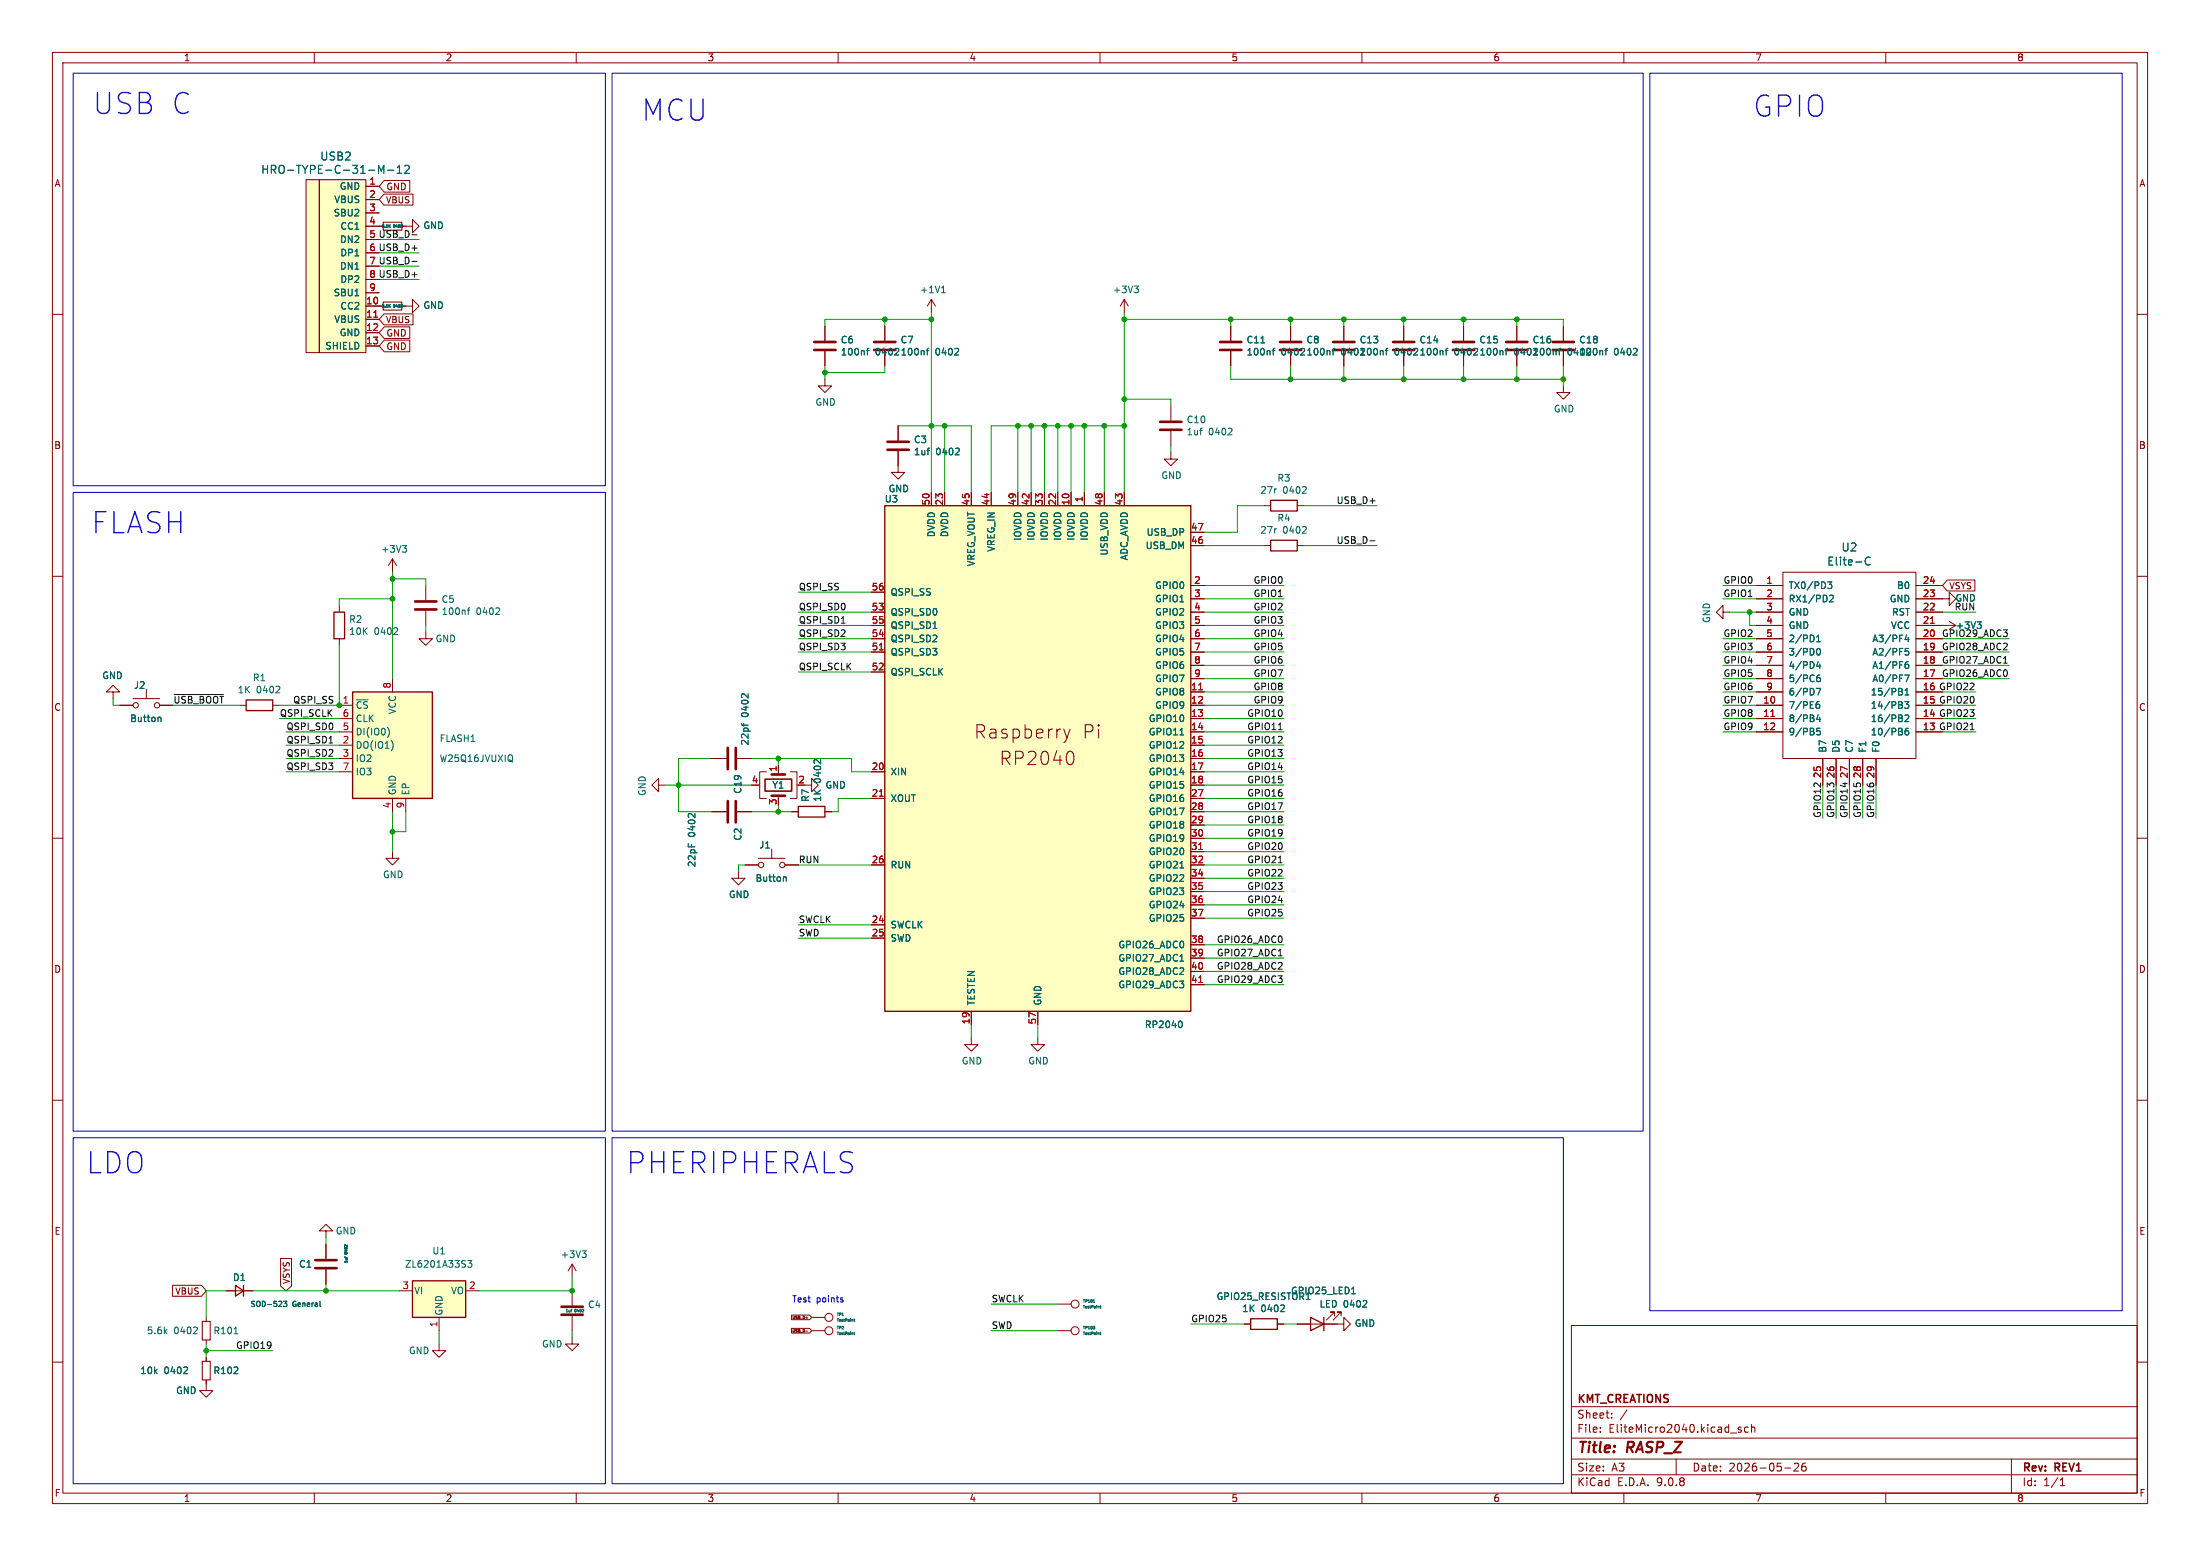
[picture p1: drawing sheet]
<svg xmlns="http://www.w3.org/2000/svg" width="420mm" height="297mm" viewBox="0 0 420 297" stroke-linecap="round" stroke-linejoin="round" font-family="sans-serif">
<g fill="none" stroke="#840000" stroke-width=".19">
<path d="M10 10h400v277h-400zM12 12h396v273h-396zM60 10v2M110 10v2M160 10v2M210 10v2M260 10v2M310 10v2M360 10v2M10 60h2M289.6 62.2v2.8M289.6 67.1v2.8"/>
<path d="M298.4 73.7v1.2h1.3l-1.3 1.3-1.2-1.3h1.2M298.4 62.2v2.8M298.4 67.1v2.8M408 60h2M10 110h2M408 110h2M10 160h2M408 160h2M10 210h2M408 210h2M62.2 234.9h1.3l-1.3-1.2-1.2 1.2h1.2v1.3M39.4 259.1v.7"/>
<path d="M109.2 246.4v2.8M109.2 251.2v2.8M300 253h108v32h-108zM10 260h2M39.4 263.4v.8M300 278.5h108M300 274.5h108M300 268.5h108M305.5 273.2v.2M305.5 272.5v.1M307.7 270.5v.2M307.7 269.8v.1"/>
<path d="M310.6 269.1l-1.3 1.9M320 278.5v3M330.4 273.5h1.1M332.4 272.5l-.4-.1-.2 .2 .1 .2 .5 .2v.3h-.6M333.7 272.5l-.4-.1-.3 .3 .2 .6h.5M334.4 272.5l.2-.1 .3 .1 .1 .9M334.4 271.9v1.5M342.5 279.4l.6-.1 .2 .1 .1 .3-1 1.1h1M344.7 279.3a.59 .59 0 0 0-.8 .6v.6l.2 .2 .4 .1 .2-.2 .1-.5-.1-.2h-.5l-.3 .2M384 278.5v6.5M408 260h2M60 285v2"/>
<path d="M110 285v2M160 285v2M210 285v2M260 285v2M300 281.5h108M310 285v2M340.7 280.2h1.2M360 285v2M393.3 283.6h.9M393.3 282.5l.4-.4v1.5"/>
</g>
<path d="M287.5 65.3h4.1M287.5 66.8h4.1M296.4 65.3h4.1M296.4 66.8h4.1M107.2 249.4h4.1M107.2 251h4.1" fill="none" stroke="#840000" stroke-width=".51"/>
<path d="M297.5 66.9h.5M298 66.5l-.3 .2v1.1M306.4 66.9h.5M306.9 66.5l-.3 .2v1.1M311.8 67.8h.7M312.5 66.6v.4M109 250.1h.2M109.2 249.9l-.1 .1M110.3 249.9l-.1 .3M35 262.2h.8M35.7 261.1v.4" fill="none" stroke="#006464" stroke-width=".19"/>
<path d="M38.6 259.8h1.5v3.6h-1.5z" fill="none" stroke="#840000" stroke-width=".2"/>
<path d="M78.7 244.5h10.2v7h-10.2z" fill="#ffffc2"/>
<path d="M242.6 95.5h5v2h-5zM242.6 103.1h5v2.1h-5zM45 245.4l1.5 1-1.5 1zM46.5 245.4v2M78.7 244.5h10.2v7h-10.2z" fill="none" stroke="#840000" stroke-width=".25"/>
<g fill="none" stroke="#840000" stroke-width=".19">
<path d="M256.5 62.2v2.8M256.5 67.1v2.8M241.3 96.5h1.3M247.6 96.5h1.3M241.3 104.1h1.3M247.6 104.1h1.3M328.9 116.8v-1.2l-1.2 1.2 1.2 1.3v-1.3h1.3M335.3 111.8h5.1M335.3 114.3h5.1M335.3 116.8h5.1M335.3 119.4h5.1M340.4 109.2h25.4v35.6h-25.4z"/>
<path d="M365.8 114.3h6.3v-1.3l1.3 1.3-1.3 1.3v-1.3M365.8 111.8h5M365.8 116.8h5M365.8 119.4h7.6M372.1 118.6l1.3 .8M373.4 119.4l-1.3 .7M335.3 121.9h5.1M335.3 124.5h5.1M335.3 127h5.1M335.3 129.5h5.1M335.3 132.1h5.1M335.3 134.6h5.1"/>
<path d="M335.3 137.2h5.1M335.3 139.7h5.1M365.8 121.9h5M365.8 124.5h5M365.8 127h5M365.8 129.5h5M365.8 132.1h5M365.8 134.6h5M365.8 137.2h5M365.8 139.7h5M348 144.8v5.1M350.5 144.8v5.1"/>
<path d="M353.1 144.8v5.1M355.6 144.8v5.1M358.1 144.8v5.1M62.2 237.5v2.8M43.2 246.4h5.1M62.2 242.3v2.8M76.2 246.4h2.5M83.8 256.5v1.3h1.3l-1.3 1.3-1.3-1.3h1.3M83.8 251.5v2.5M88.9 246.4h2.5M109.2 255.3v1.2h1.3l-1.3 1.3-1.3-1.3h1.3M109.2 241.3l-.7 1.3"/>
<path d="M109.2 241.3l.8 1.3M109.2 241.3v2.5M39.4 264.2v1.2h1.2l-1.2 1.3-1.3-1.3h1.3"/>
</g>
<g fill="none" stroke="#006464" stroke-width=".19">
<path d="M264.5 66.9h.5M265 66.5l-.3 .2v1.1M269.9 67.8h.7M243.6 93.3h.1M248.6 94.2h.8M249.3 93v.4M243.6 100.9h.1M248.6 101.8h.8M249.3 100.6v.4M348.9 111.1h.8l-.4 .5 .3 .1 .1 .4-.2 .2h-.4M349.3 113.7l.5-.1 .2 .4-.8 .9h.8M357 106.5a.61 .61 0 0 0-.7 0 .61 .61 0 0 0-.2 .7 .57 .57 0 0 0 .3 .6 .57 .57 0 0 0 .6-.1"/>
<path d="M377.4 118.7h.8l-.4 .5M378 119.2l.2 .2v.4M346.7 134.5l.5-.1 .2 .3-.1 .4-.4 .1-.2-.1M346.7 131.4h.9l-.6 1.3M346.8 122.5h.7M346.8 121.6l.4-.4v1.3M346.8 124.3l.3-.5a.68 .68 0 0 1 .4 .6 .68 .68 0 0 1-.4 .6l-.3-.4M346.8 129.6l.2-.3h.3l.2 .3v.3l-.2 .2h-.4l-.1-.2M347.1 126.2l-.3 1h.8M347.1 136.4l-.3 .9h.8M347.3 133.9l-.4 .1-.2 .2M347.4 126.7v.9"/>
<path d="M347.4 136.9v.8M347.4 128.8l-.4 .1-.2 .5M347.5 139h-.6l-.1 .6 .2-.1 .4 .1 .1 .1v.5l-.2 .1-.5-.1M363.1 132.1l.1 .1-.1 .4M363.1 131.5v.4M363.6 128.8h.9l-.6 1.3M363.6 133.9h.8l-.4 .5 .3 .1v.6l-.1 .1-.6-.1M363.7 136.6l.5-.1 .2 .3-.8 .9h.8M363.7 132.7h.7M363.7 131.8l.3-.4v1.3M363.7 123.8h.6M363.7 124.3h.5l.2 .2-.1 .5h-.6"/>
<path d="M363.7 126.9l.5-.1 .2 .2-.1 .5-.4 .1-.2-.1M364 121.2l-.3 .9h.8M364.3 139l-.4 .1a.86 .86 0 0 0 0 1.2l.4-.1 .1-.5-.2-.2-.4 .1-.1 .1M364.3 121.7v.8M364.3 126.3l-.4 .1-.2 .2M65.7 238.8l.4 .1M65.8 239.9v.1M65.9 239.9v.2M111.1 238.8h.8l-.4 .4M111.7 239.2l.2 .3v.3l-.2 .2M54.1 248.4h.7l-.4 .4 .3 .1v.4h-.6M61.1 249.3l.1 .1"/>
<path d="M89.3 240.6h.8l-.4 .5 .3 .1v.6l-.2 .1-.5-.1"/>
</g>
<path d="M254.5 65.3h4.1M254.5 66.8h4.1M60.2 242.1h4.1M60.2 240.5h4.1" fill="none" stroke="#840000" stroke-width=".51"/>
<path d="M368.5 119h.8M338.1 136.7h.7" fill="none" stroke="#a90000" stroke-width=".19"/>
<path d="M168.9 96.5h58.4v96.5h-58.4z" fill="#ffffc2"/>
<path d="M168.9 96.5h58.4v96.5h-58.4zM47 133.6h5.1v2h-5.1z" fill="none" stroke="#840000" stroke-width=".25"/>
<g fill="none" stroke="#840000" stroke-width=".19">
<path d="M177.8 94v2.5M180.3 94v2.5M185.4 94v2.5M189.2 94v2.5M194.3 94v2.5M196.8 94v2.5M199.4 94v2.5M201.9 94v2.5M204.5 94v2.5M207 94v2.5M210.8 94v2.5M214.6 94v2.5"/>
<path d="M166.4 113h2.5M166.4 116.8h2.5M166.4 119.4h2.5M227.3 116.8h2.6M227.3 119.4h2.6M227.3 101.6h2.6M227.3 104.1h2.6M227.3 111.8h2.6M227.3 114.3h2.6M22.9 134.6h2.5M25.4 133.4h5.1M27.9 131.6v1.8"/>
<path d="M30.5 134.6h2.5M45.7 134.6h1.3M52.1 134.6h1.2M81.3 120.7v1.2h1.2l-1.2 1.3-1.3-1.3h1.3M166.4 121.9h2.5M166.4 124.5h2.5M166.4 128.3h2.5M203.1 139.2l.6 1.7M204.3 139.2l-.6 1.7M227.3 121.9h2.6M227.3 124.5h2.6M227.3 127h2.6"/>
<path d="M227.3 129.5h2.6M227.3 132.1h2.6M227.3 134.6h2.6M227.3 137.2h2.6M227.3 139.7h2.6M125.7 149.9v-1.3l-1.2 1.3 1.2 1.2v-1.2h1.3M135.9 144.8h2.8M140.7 144.8h2.8M166.4 147.3h2.5M166.4 152.4h2.5M203.7 140.9l-.3 .6M204.7 143.5a1.9 1.9 0 0 1 0 2.3"/>
<path d="M227.3 147.3h2.6M227.3 152.4h2.6M227.3 142.2h2.6M227.3 144.8h2.6M227.3 149.9h2.6M227.3 154.9h2.6M227.3 157.5h2.6M74.9 162.6v1.2h1.3l-1.3 1.3-1.2-1.3h1.2M166.4 165.1h2.5M166.4 176.5h2.5M166.4 179.1h2.5M227.3 165.1h2.6"/>
<path d="M227.3 160h2.6M227.3 162.6h2.6M227.3 167.6h2.6M227.3 170.2h2.6M227.3 172.7h2.6M227.3 175.3h2.6M185.4 193v2.6M198.1 193v2.6M227.3 180.3h2.6M227.3 182.9h2.6M227.3 185.4h2.6M227.3 188h2.6"/>
<circle cx="25.9" cy="134.6" r=".51"/>
<circle cx="30" cy="134.6" r=".51"/>
</g>
<path d="M178.1 120h.8M30.4 136.9l.3 .2v.6M52.6 132.3h.8M53.4 131.1v.4M141.5 138.1l.1 .3M141.7 132.5h.4M142 138.1v.5M142.8 132.4v.8M225.2 140.3h.8M225.2 165.7h.8M225.2 183.5h.8M225.4 194.9a.79 .79 0 0 1 0 1.3" fill="none" stroke="#006464" stroke-width=".19"/>
<path d="M167.9 124h.7M228.8 131.7h.8M167.9 152h.7M228.8 162.1h.8M228.8 187.5h.8" fill="none" stroke="#a90000" stroke-width=".19"/>
<path d="M138.9 142.7v4.1M140.5 142.7v4.1" fill="none" stroke="#840000" stroke-width=".51"/>
<path d="M67.3 132.1h15.2v20.3h-15.2z" fill="#ffffc2"/>
<path d="M67.3 132.1h15.2v20.3h-15.2zM152.4 153.9h5.1v2.1h-5.1z" fill="none" stroke="#840000" stroke-width=".25"/>
<g fill="none" stroke="#840000" stroke-width=".19">
<path d="M279.4 62.2v2.8M279.4 67.1v2.8M74.9 106.7v2.5M74.9 106.7l-.7 1.3M74.9 106.7l.8 1.3M81.3 111.8v2.8M81.3 116.6v2.8M21.6 132.1h1.3l-1.3-1.3-1.3 1.3h1.3v1.3M64.8 134.6h2.5M64.8 137.2h2.5M64.8 139.7h2.5M74.9 129.5v2.6"/>
<path d="M64.8 142.2h2.5M64.8 144.8h2.5M64.8 147.3h2.5M74.9 152.4v2.5M77.5 152.4v2.5M135.9 154.9h2.8M140.7 154.9h2.8M144.8 149.9h.2M146.3 147.3h-1.3v5.1h1.3M148.6 146.1v1.2M148.6 151.9v.5M150.9 147.3h1.2v5.1h-1.2"/>
<path d="M151.1 154.9h1.3M153.7 149.9h1.2v-1.3l1.3 1.3-1.3 1.2v-1.2M157.5 154.9h1.2M141 166.4v1.2h1.2l-1.2 1.3-1.3-1.3h1.3M142.2 165.1h2.6M144.8 163.8h5.1M147.3 162.1v1.7M149.9 165.1h2.5"/>
<circle cx="145.3" cy="165.1" r=".51"/>
<circle cx="149.4" cy="165.1" r=".51"/>
</g>
<g fill="none" stroke="#006464" stroke-width=".19">
<path d="M287.3 66.9h.5M287.8 66.5l-.3 .2v1.1M76.8 104.1h.8l-.4 .5M77.4 104.6l.2 .3v.3l-.2 .2M89.2 116.4h.5M89.7 116l-.3 .2v1.1M94.6 117.3h.8M95.3 116.1v.5M74 138.9a1.49 1.49 0 0 1 0 1.8M75 141.9v.9M97.7 144.1a.9 .9 0 0 1 0 1.2l.2 .2M131.5 155.4h.4"/>
<path d="M132.7 155.3v.8M155.5 145.1h.4M156.7 145v.8M149.7 167.4l.4 .2v.6"/>
</g>
<path d="M277.4 65.3h4M277.4 66.8h4M79.2 114.8h4.1M79.2 116.3h4.1M138.9 152.9v4.1M140.5 152.9v4.1M147.3 147.8h2.6M147.3 151.9h2.6" fill="none" stroke="#840000" stroke-width=".51"/>
<path d="M146 148.7h5.1v2.3h-5.1z" fill="none" stroke="#840000" stroke-width=".3"/>
<g fill="#ffffc2">
<path d="M58.4 34.3h2.6v33h-2.6z"/>
<path d="M61 34.3h8.8v33h-8.8z"/>
</g>
<g fill="none" stroke="#840000" stroke-width=".19">
<path d="M58.4 34.3h2.6v33h-2.6zM61 34.3h8.8v33h-8.8zM69.8 35.6h2.6M69.8 38.1h2.6M73.3 37.1h5.5v2h-5.5l-.9-1zM73.3 34.4h4.9v2.3h-4.9l-.9-1.1zM69.8 40.6h2.6M69.8 43.2h3.4M69.8 45.7h2.6M69.8 48.3h2.6M69.8 50.8h2.6M69.8 53.3h2.6"/>
<path d="M69.8 55.9h2.6M69.8 58.4h3.4M73.3 59.9h5.5v2.1h-5.5l-.9-1zM76.7 43.2h2v-1.3l1.3 1.3-1.3 1.3v-1.3M76.7 58.4h2v-1.2l1.3 1.2-1.3 1.3v-1.3M177.8 57.2l-.8 1.2M177.8 57.2l.8 1.2M177.8 57.2v2.5M214.6 57.2l-.7 1.2M214.6 57.2l.8 1.2M214.6 57.2v2.5M69.8 61h2.6"/>
<path d="M69.8 63.5h2.6M69.8 66h2.6M73.3 62.4h4.9v2.2h-4.9l-.9-1.1zM73.3 64.9h4.9v2.3h-4.9l-.9-1.2zM157.5 72.4v1.3h1.2l-1.2 1.2-1.3-1.2h1.3M157.5 62.2v2.8M157.5 67.1v2.8M168.9 62.2v2.8M168.9 67.1v2.8M223.5 77.5v2.8M234.9 62.2v2.8M234.9 67.1v2.8"/>
<path d="M246.4 62.2v2.8M246.4 67.1v2.8M256.5 62.2v2.8M256.5 67.1v2.8M268 62.2v2.8M268 67.1v2.8M279.4 62.2v2.8M279.4 67.1v2.8M289.6 62.2v2.8M289.6 67.1v2.8M298.4 62.2v2.8M298.4 67.1v2.8"/>
<path d="M171.4 86.1v4.1h1.3l-1.3 1.2-1.2-1.2h1.2M171.4 81.3v2.8M177.8 94v2.5M180.3 94v2.5M185.4 94v2.5M189.2 94v2.5M194.3 94v2.5M196.8 94v2.5M199.4 94v2.5M201.9 94v2.5M204.5 94v2.5M207 94v2.5"/>
<path d="M210.8 94v2.5M214.6 94v2.5M223.5 86.4v1.2h1.3l-1.3 1.3-1.3-1.3h1.3M223.5 82.3v2.8M64.8 115.6v1.2M166.4 116.8h2.5M166.4 119.4h2.5M166.4 113h2.5M227.3 111.8h2.6M227.3 114.3h2.6M227.3 116.8h2.6M227.3 119.4h2.6"/>
<path d="M227.3 101.6h2.6M227.3 104.1h2.6M335.3 111.8h5.1M335.3 114.3h5.1M335.3 116.8h5.1M335.3 119.4h5.1M365.8 111.8h5M365.8 114.3h5M365.8 116.8h5M365.8 119.4h5M371.7 110.7h5.3v2.1h-5.3l-.9-1zM22.9 134.6h2.5"/>
<path d="M30.5 134.6h2.5M64.8 121.9v1.3M166.4 121.9h2.5M166.4 124.5h2.5M166.4 128.3h2.5M227.3 121.9h2.6M227.3 124.5h2.6M227.3 127h2.6M227.3 129.5h2.6M227.3 132.1h2.6M227.3 134.6h2.6M227.3 137.2h2.6"/>
<path d="M227.3 139.7h2.6M335.3 121.9h5.1M335.3 124.5h5.1M335.3 127h5.1M335.3 129.5h5.1M335.3 132.1h5.1M335.3 134.6h5.1M335.3 137.2h5.1M335.3 139.7h5.1M365.8 121.9h5M365.8 124.5h5M365.8 127h5"/>
<path d="M365.8 129.5h5M365.8 132.1h5M365.8 134.6h5M365.8 137.2h5M365.8 139.7h5M135.9 154.9h2.8M135.9 144.8h2.8M140.7 154.9h2.8M140.7 144.8h2.8M148.6 146.1v1.2M151.1 154.9h1.3M157.5 154.9h1.2"/>
<path d="M166.4 147.3h2.5M166.4 152.4h2.5M227.3 154.9h2.6M227.3 147.3h2.6M227.3 152.4h2.6M227.3 142.2h2.6M227.3 144.8h2.6M227.3 149.9h2.6M227.3 157.5h2.6M348 144.8v5.1M350.5 144.8v5.1M353.1 144.8v5.1"/>
<path d="M355.6 144.8v5.1M358.1 144.8v5.1M142.2 165.1h2.6M149.9 165.1h2.5M166.4 165.1h2.5M166.4 176.5h2.5M166.4 179.1h2.5M227.3 165.1h2.6M227.3 160h2.6M227.3 162.6h2.6M227.3 167.6h2.6M227.3 170.2h2.6"/>
<path d="M227.3 172.7h2.6M227.3 175.3h2.6M185.4 198.1v1.3h1.3l-1.3 1.3-1.3-1.3h1.3M185.4 193v2.6M198.1 198.1v1.3h1.3l-1.3 1.3-1.3-1.3h1.3M198.1 193v2.6M227.3 180.3h2.6M227.3 182.9h2.6M227.3 185.4h2.6M227.3 188h2.6M62.2 237.5v2.8M32.9 245.3h5.6l.9 1.1-.9 1h-5.6z"/>
<path d="M39.4 251.5v.7M39.4 255.8v.7M39.4 259.1v.7M43.2 246.4h1.8M46.5 246.4h1.8M53.6 240.2h2.1v5.3l-1.1 .9-1-.9zM62.2 242.3v2.8M151.1 253.6h3.5l.3 .4-.3 .4h-3.5zM151.1 251h3.5l.3 .5-.3 .4h-3.5zM153.8 254.1h.4M153.8 251.5h.4M154.9 254h2.6"/>
<path d="M154.9 251.5h2.6M201.9 254h2.6M201.9 248.9h2.6M237.5 252.7h1.3M243.8 252.7h1.3M247.6 252.7h8.9v-1.2l1.3 1.2-1.3 1.3v-1.3M254.8 251.2v-.8h-.8h.8l-1.6 1.6M256 251.2v-.8h-.7h.7l-1.5 1.6M39.4 263.4v.8"/>
<circle cx="158.2" cy="254" r=".76"/>
<circle cx="158.2" cy="251.5" r=".76"/>
<circle cx="205.2" cy="254" r=".76"/>
<circle cx="205.2" cy="248.9" r=".76"/>
</g>
<path d="M71.4 60.5h.7M368.5 119h.8M167.9 124h.7M228.8 131.7h.8M338.1 136.7h.7M167.9 152h.7M228.8 162.1h.8M228.8 187.5h.8" fill="none" stroke="#a90000" stroke-width=".19"/>
<g fill="none" stroke="#006464" stroke-width=".19">
<path d="M72.3 33.1v-1.5l.5 1 .5-1v1.5M74 32.5h1.2M75.8 33.1h.9M75.8 32l.5-.4v1.5M77.3 31.7l.6-.1 .2 .1v.3l-.9 1.1h.9M74.3 58.4l.2 .2M74.3 43.1l.2 .3M74.5 58.1l-.3 .3M74.5 42.9l-.3 .3M75.7 58.1l-.1 .4M75.7 42.9l-.1 .3M179.8 55.9h.7"/>
<path d="M179.9 54.9l.2-.3v1.3M216.5 54.6h.8l-.4 .5M217.1 55.1l.2 .2v.3l-.2 .3M165.4 66.9h.5M165.9 66.5l-.3 .2v1.1M170.8 67.8h.8M176.8 66.9h.5M177.3 66.5l-.3 .2v1.1M182.2 67.8h.8M182.9 66.6v.4M240.7 65.5h.7M242.9 66.9h.5"/>
<path d="M243.4 66.5l-.3 .2v1.1M248.3 67.8h.7M254.3 66.9h.5M254.8 66.5l-.3 .2v1.1M264.5 66.9h.5M265 66.5l-.3 .2v1.1M269.9 67.8h.7M275.9 66.9h.5M276.4 66.5l-.3 .2v1.1M281.3 67.8h.8M287.3 66.9h.5M287.8 66.5l-.3 .2v1.1"/>
<path d="M297.5 66.9h.5M298 66.5l-.3 .2v1.1M306.4 66.9h.5M306.9 66.5l-.3 .2v1.1M311.8 67.8h.7M312.5 66.6v.4M177 86h.4M177.3 85.5h.1M182.3 86.8h.8M183.1 85.7v.4M229 82.2h.5M229.4 81.7h.1"/>
<path d="M234.4 83h.8M235.1 81.9v.4M75.9 120v.4M178.1 120h.8M348.9 111.1h.8l-.4 .5 .3 .1 .1 .4-.2 .2h-.4M349.3 113.7l.5-.1 .2 .4-.8 .9h.8M357 106.5a.61 .61 0 0 0-.7 0 .61 .61 0 0 0-.2 .7 .57 .57 0 0 0 .3 .6 .57 .57 0 0 0 .6-.1M377.4 118.7h.8l-.4 .5M378 119.2l.2 .2v.4M30.4 136.9l.3 .2v.6M75.1 121.1h.8M141.5 138.1l.1 .3"/>
<path d="M141.7 132.5h.4M142 138.1v.5M142.8 132.4v.8M346.7 134.5l.5-.1 .2 .3-.1 .4-.4 .1-.2-.1M346.7 131.4h.9l-.6 1.3M346.8 122.5h.7M346.8 121.6l.4-.4v1.3M346.8 124.3l.3-.5a.68 .68 0 0 1 .4 .6 .68 .68 0 0 1-.4 .6l-.3-.4M346.8 129.6l.2-.3h.3l.2 .3v.3l-.2 .2h-.4l-.1-.2M347.1 126.2l-.3 1h.8M347.1 136.4l-.3 .9h.8M347.3 133.9l-.4 .1-.2 .2"/>
<path d="M347.4 126.7v.9M347.4 136.9v.8M347.4 128.8l-.4 .1-.2 .5M347.5 139h-.6l-.1 .6 .2-.1 .4 .1 .1 .1v.5l-.2 .1-.5-.1M363.1 132.1l.1 .1-.1 .4M363.1 131.5v.4M363.6 128.8h.9l-.6 1.3M363.6 133.9h.8l-.4 .5 .3 .1v.6l-.1 .1-.6-.1M363.7 136.6l.5-.1 .2 .3-.8 .9h.8M363.7 132.7h.7M363.7 131.8l.3-.4v1.3M363.7 123.8h.6"/>
<path d="M363.7 124.3h.5l.2 .2-.1 .5h-.6M363.7 126.9l.5-.1 .2 .2-.1 .5-.4 .1-.2-.1M364 121.2l-.3 .9h.8M364.3 139l-.4 .1a.86 .86 0 0 0 0 1.2l.4-.1 .1-.5-.2-.2-.4 .1-.1 .1M364.3 121.7v.8M364.3 126.3l-.4 .1-.2 .2M131.5 155.4h.4M132.7 155.3v.8M155.5 145.1h.4M156.7 145v.8M225.2 140.3h.8M149.7 167.4l.4 .2v.6"/>
<path d="M225.2 165.7h.8M225.2 183.5h.8M225.4 194.9a.79 .79 0 0 1 0 1.3M65.7 238.8l.4 .1M65.8 239.9v.1M65.9 239.9v.2M36.9 254.6h.8M37.6 253.4v.5M44.7 254.6h.7M54.1 248.4h.7l-.4 .4 .3 .1v.4h-.6M61.1 249.3l.1 .1M160.8 251.1h.2"/>
<path d="M163 254.4h.2M163 251.9h.2M163.1 251.7v.4l.1 .1M163.1 254.3v.4l.1 .1M208.7 253.2h.3l-.2 .2M208.7 248.6h.3M208.8 248.2l.1-.1v.5M208.9 253.4l.1 .1-.1 .2M210 254.4h.2M210 249.3h.2M210.1 254.3v.4l.1 .1M210.1 249.2v.4l.1 .1"/>
<path d="M244.4 250.4h.8M245.1 249.2v.4M258 247h.7M260.1 249.5h.8M260.9 248.4v.4M35 262.2h.8M35.7 261.1v.4"/>
</g>
<path d="M63.8 116.8h2v5.1h-2zM238.8 251.7h5v2h-5zM250.2 251.5l2.5 1.2-2.5 1.3zM252.7 251.5v2.5" fill="none" stroke="#840000" stroke-width=".25"/>
<path d="M73.2 57.7h3.5v1.5h-3.5zM73.2 42.4h3.5v1.5h-3.5zM38.6 252.2h1.5v3.6h-1.5z" fill="none" stroke="#840000" stroke-width=".2"/>
<g fill="none" stroke="#840000" stroke-width=".51">
<path d="M155.4 65.3h4.1M155.4 66.8h4.1M166.9 65.3h4M166.9 66.8h4M232.9 65.3h4.1M232.9 66.8h4.1M244.3 65.3h4.1M244.3 66.8h4.1M265.9 65.3h4.1M265.9 66.8h4.1M169.4 84.3h4.1M169.4 85.9h4.1"/>
<path d="M221.5 80.5h4.1M221.5 82h4.1"/>
</g>
<path d="M78.6 44.8h1M78.6 49.9h1M160.6 119h.7M261.5 103.2h1M33.2 132.6h9.5M244 139.3h.8M376.1 139.3h.7M382.5 126.6h.7M62.8 141.8h.7M244 164.7h.8M244 182.5h.8" fill="none" stroke="#0f0f0f" stroke-width=".19"/>
<g fill="none" stroke="#009600" stroke-width=".19">
<path d="M72.4 45.7h7.6M72.4 48.3h7.6M72.4 50.8h7.6M72.4 53.3h7.6M177.8 59.7v34.3M214.6 59.7v34.3M157.5 69.9v2.5M168.9 61v1.2M168.9 69.9v1.2h-11.4M177.8 61h-20.3v1.2M214.6 61h83.8v1.2M214.6 76.2h8.9v1.3"/>
<path d="M234.9 69.9v2.5h63.5M234.9 61v1.2M246.4 61v1.2M246.4 69.9v2.5M256.5 61v1.2M256.5 69.9v2.5M268 61v1.2M268 69.9v2.5M279.4 61v1.2M279.4 69.9v2.5M289.6 61v1.2M289.6 69.9v2.5"/>
<path d="M298.4 69.9v3.8M171.4 81.3h14v12.7M180.3 81.3v12.7M194.3 81.3v12.7M196.8 81.3v12.7M199.4 81.3v12.7M201.9 81.3v12.7M204.5 81.3v12.7M207 81.3v12.7M210.8 81.3v12.7M214.6 81.3h-25.4v12.7M223.5 85.1v1.3"/>
<path d="M241.3 96.5h-5.1v5.1h-6.3M248.9 96.5h14M74.9 109.2v20.3M74.9 110.5h6.4v1.3M74.9 114.3h-10.1v1.3M81.3 119.4v1.3M152.4 116.8h14M152.4 119.4h14M152.4 113h14M229.9 114.3h15.2M229.9 116.8h15.2M229.9 119.4h15.2"/>
<path d="M229.9 104.1h11.4M229.9 111.8h15.2M248.9 104.1h14M328.9 114.3h6.4M328.9 111.8h6.4M330.2 116.8h5.1M334 116.8v2.6h1.3M370.8 116.8h6.4M21.6 133.4v1.2h1.3M33 134.6h12.7M53.3 137.2h11.5M54.6 139.7h10.2"/>
<path d="M64.8 123.2v11.4h-11.5M152.4 128.3h14M152.4 124.5h14M152.4 121.9h14M229.9 134.6h15.2M229.9 124.5h15.2M229.9 121.9h15.2M229.9 127h15.2M229.9 129.5h15.2M229.9 139.7h15.2M229.9 137.2h15.2M229.9 132.1h15.2"/>
<path d="M328.9 134.6h6.4M328.9 124.5h6.4M328.9 121.9h6.4M328.9 127h6.4M328.9 129.5h6.4M328.9 139.7h6.4M328.9 137.2h6.4M328.9 132.1h6.4M370.8 134.6h6.4M370.8 124.5h12.7M370.8 121.9h12.7M370.8 127h12.7"/>
<path d="M370.8 129.5h12.7M370.8 139.7h6.4M370.8 137.2h6.4M370.8 132.1h6.4M54.6 144.8h10.2M54.6 147.3h10.2M54.6 142.2h10.2M74.9 154.9v7.7M77.5 154.9v3.9h-2.6M127 149.9h16.5M135.9 144.8h-6.4v10.1h6.4M143.5 154.9h7.6"/>
<path d="M143.5 144.8h19.1v2.5h3.8M148.6 144.8v1.3M148.6 153.7v1.2M166.4 152.4h-6.4v2.5h-1.3M229.9 154.9h15.2M229.9 144.8h15.2M229.9 149.9h15.2M229.9 152.4h15.2M229.9 147.3h15.2M229.9 142.2h15.2M229.9 157.5h15.2M348 149.9v6.3"/>
<path d="M350.5 149.9v6.3M353.1 149.9v6.3M355.6 149.9v6.3M358.1 149.9v6.3M142.2 165.1h-1.2v1.3M152.4 176.5h14M152.4 165.1h14M152.4 179.1h14M229.9 165.1h15.2M229.9 170.2h15.2M229.9 172.7h15.2M229.9 175.3h15.2"/>
<path d="M229.9 160h15.2M229.9 162.6h15.2M229.9 167.6h15.2M185.4 195.6v2.5M198.1 195.6v2.5M229.9 180.3h15.2M229.9 182.9h15.2M229.9 185.4h15.2M229.9 188h15.2M62.2 236.2v1.3M39.4 256.5v2.6M39.4 257.8h12.7"/>
<path d="M43.2 246.4h-3.8v5.1M48.3 246.4h27.9M62.2 245.1v1.3M83.8 254v2.5M109.2 243.8v2.6h-17.8M109.2 254v1.3M189.2 248.9h12.7M189.2 254h12.7M227.3 252.7h10.2M245.1 252.7h2.5"/>
</g>
<path d="M14 14h101.6v78.7h-101.6zM116.8 14h196.9v201.9h-196.9zM315 14h90.1v236.2h-90.1zM14 94h101.6v121.9h-101.6zM14 217.2h101.6v66h-101.6zM116.8 217.2h181.6v66h-181.6zM160.8 248.1l.2 .2-.2 .2M160.8 247.7l.1 .1" fill="none" stroke="#0000c2" stroke-width=".19"/>
<g fill="#009600" stroke="#009600" stroke-width=".19">
<circle cx="256.5" cy="61" r=".46"/>
<circle cx="246.4" cy="61" r=".46"/>
<circle cx="214.6" cy="76.2" r=".46"/>
<circle cx="214.6" cy="81.3" r=".46"/>
<circle cx="210.8" cy="81.3" r=".46"/>
<circle cx="256.5" cy="72.4" r=".46"/>
<circle cx="246.4" cy="72.4" r=".46"/>
<circle cx="234.9" cy="61" r=".46"/>
<circle cx="214.6" cy="61" r=".46"/>
<circle cx="207" cy="81.3" r=".46"/>
<circle cx="289.6" cy="72.4" r=".46"/>
<circle cx="298.4" cy="72.4" r=".46"/>
<circle cx="289.6" cy="61" r=".46"/>
<circle cx="279.4" cy="61" r=".46"/>
<circle cx="268" cy="61" r=".46"/>
<circle cx="268" cy="72.4" r=".46"/>
<circle cx="279.4" cy="72.4" r=".46"/>
<circle cx="334" cy="116.8" r=".46"/>
<circle cx="180.3" cy="81.3" r=".46"/>
<circle cx="196.8" cy="81.3" r=".46"/>
<circle cx="177.8" cy="61" r=".46"/>
<circle cx="177.8" cy="81.3" r=".46"/>
<circle cx="194.3" cy="81.3" r=".46"/>
<circle cx="199.4" cy="81.3" r=".46"/>
<circle cx="201.9" cy="81.3" r=".46"/>
<circle cx="168.9" cy="61" r=".46"/>
<circle cx="204.5" cy="81.3" r=".46"/>
<circle cx="74.9" cy="158.8" r=".46"/>
<circle cx="64.8" cy="134.6" r=".46"/>
<circle cx="129.5" cy="149.9" r=".46"/>
<circle cx="148.6" cy="154.9" r=".46"/>
<circle cx="74.9" cy="110.5" r=".46"/>
<circle cx="74.9" cy="114.3" r=".46"/>
<circle cx="39.4" cy="257.8" r=".46"/>
<circle cx="109.2" cy="246.4" r=".46"/>
<circle cx="62.2" cy="246.4" r=".46"/>
<circle cx="157.5" cy="71.1" r=".46"/>
<circle cx="148.6" cy="144.8" r=".46"/>
</g>
<g font-size="5.6" fill="#0000c2">
<text x="17.7" y="22.2">USB C</text>
<text x="122.4" y="23.5">MCU</text>
<text x="334.6" y="22.7">GPIO</text>
<text x="17.4" y="102.2">FLASH</text>
<text x="16.4" y="224.4">LDO</text>
<text x="119.5" y="224.4">PHERIPHERALS</text>
</g>
<g font-size="3.5" fill="#840000">
<text x="185.9" y="141.2">Raspberry</text>
<text x="206.6" y="141.2">Pi</text>
<text x="190.8" y="146.3">RP2040</text>
</g>
<g font-size="2.8" fill="#840000">
<text x="301" y="277.9">Title:</text>
<text x="310.6" y="277.9">RASP_Z</text>
</g>
<g font-size="2.1" fill="#006464">
<text x="49.8" y="33.4">HRO-TYPE-C-31-M-12</text>
<text x="61" y="30.8">USB2</text>
<text x="351.5" y="105.5">U2</text>
<text x="348.7" y="108.2">Elite-C</text>
</g>
<g font-size="2.1" fill="#840000">
<text x="301" y="268.2">KMT_CREATIONS</text>
<text x="301" y="273.7">File:</text>
<text x="301" y="271">Sheet:</text>
<text x="307.1" y="273.7">EliteMicro2040.kicad_sch</text>
<text x="301" y="281.1">Size:</text>
<text x="307.6" y="281.1">A3</text>
<text x="323" y="281.1">Date:</text>
<text x="330" y="281.1">2026-05-26</text>
<text x="386" y="281.3">Rev:</text>
<text x="392.4" y="281.3">REV1</text>
<text x="301" y="283.9">KiCad</text>
<text x="308.7" y="283.9">E.D.A.</text>
<text x="316.3" y="283.9">9.0.8</text>
<text x="386" y="283.9">Id:</text>
<text x="390.1" y="283.9">1/1</text>
</g>
<g font-size="1.8" fill="#840000">
<text x="35" y="11.9">1</text>
<text x="85" y="11.9">2</text>
<text x="135" y="11.9">3</text>
<text x="185" y="11.9">4</text>
<text x="235" y="11.9">5</text>
<text x="285" y="11.9">6</text>
<text x="335" y="11.9">7</text>
<text x="385" y="11.9">8</text>
<text x="10.3" y="35.9">A</text>
<text x="408.3" y="35.9">A</text>
<text x="73.7" y="36.5">GND</text>
<text x="73.7" y="64.5">GND</text>
<text x="73.7" y="67">GND</text>
<text x="10.3" y="85.9">B</text>
<text x="408.2" y="85.9">B</text>
<text x="10.3" y="135.9">C</text>
<text x="408.2" y="135.9">C</text>
<text x="10.3" y="185.9">D</text>
<text x="408.2" y="185.9">D</text>
<text x="10.3" y="235.9">E</text>
<text x="408.3" y="235.9">E</text>
<text x="10.3" y="285.9">F</text>
<text x="35" y="286.9">1</text>
<text x="85" y="286.9">2</text>
<text x="135" y="286.9">3</text>
<text x="185" y="286.9">4</text>
<text x="235" y="286.9">5</text>
<text x="285" y="286.9">6</text>
<text x="335" y="286.9">7</text>
<text x="385" y="286.9">8</text>
<text x="408.3" y="285.9">F</text>
</g>
<g font-size="1.8" fill="#a90000">
<text x="70.4" y="35.3">1</text>
<text x="70.4" y="37.8">2</text>
<text x="70.4" y="40.4">3</text>
<text x="70.4" y="42.9">4</text>
<text x="70.4" y="45.5">5</text>
<text x="70.4" y="48">6</text>
<text x="70.4" y="50.5">7</text>
<text x="70.4" y="53.1">8</text>
<text x="69.8" y="58.2">10</text>
<text x="70.4" y="55.6">9</text>
<text x="69.8" y="60.7">11</text>
<text x="69.8" y="63.2">12</text>
<text x="69.8" y="65.8">13</text>
<text x="206.8" y="96" transform="rotate(-90 206.8 96)">1</text>
<text x="177.5" y="96.6" transform="rotate(-90 177.5 96.6)">50</text>
<text x="180.1" y="96.6" transform="rotate(-90 180.1 96.6)">23</text>
<text x="185.2" y="96.6" transform="rotate(-90 185.2 96.6)">45</text>
<text x="189" y="96.6" transform="rotate(-90 189 96.6)">44</text>
<text x="194.1" y="96.6" transform="rotate(-90 194.1 96.6)">49</text>
<text x="196.6" y="96.6" transform="rotate(-90 196.6 96.6)">42</text>
<text x="199.1" y="96.6" transform="rotate(-90 199.1 96.6)">33</text>
<text x="201.7" y="96.6" transform="rotate(-90 201.7 96.6)">22</text>
<text x="204.2" y="96.6" transform="rotate(-90 204.2 96.6)">10</text>
<text x="210.6" y="96.6" transform="rotate(-90 210.6 96.6)">48</text>
<text x="214.4" y="96.6" transform="rotate(-90 214.4 96.6)">43</text>
<text x="227.3" y="101.3">47</text>
<text x="227.3" y="103.9">46</text>
<text x="166.3" y="112.8">56</text>
<text x="227.9" y="111.5">2</text>
<text x="337.1" y="111.5">1</text>
<text x="367" y="111.5">24</text>
<text x="166.3" y="116.6">53</text>
<text x="166.3" y="119.1">55</text>
<text x="227.9" y="114">3</text>
<text x="227.9" y="116.6">4</text>
<text x="227.9" y="119.1">5</text>
<text x="337.1" y="114">2</text>
<text x="337.1" y="116.6">3</text>
<text x="337.1" y="119.1">4</text>
<text x="367" y="114">23</text>
<text x="367" y="116.6">22</text>
<text x="367" y="119.1">21</text>
<text x="166.3" y="121.7">54</text>
<text x="166.3" y="124.2">51</text>
<text x="227.9" y="121.7">6</text>
<text x="227.9" y="124.2">7</text>
<text x="337.1" y="121.7">5</text>
<text x="337.1" y="124.2">6</text>
<text x="367" y="121.7">20</text>
<text x="367" y="124.2">19</text>
<text x="74.7" y="131.5" transform="rotate(-90 74.7 131.5)">8</text>
<text x="166.3" y="128">52</text>
<text x="227.3" y="131.8">11</text>
<text x="227.9" y="126.7">8</text>
<text x="227.9" y="129.3">9</text>
<text x="337.1" y="126.7">7</text>
<text x="337.1" y="129.3">8</text>
<text x="337.1" y="131.8">9</text>
<text x="367" y="126.7">18</text>
<text x="367" y="129.3">17</text>
<text x="367" y="131.8">16</text>
<text x="65.3" y="134.4">1</text>
<text x="65.3" y="136.9">6</text>
<text x="227.3" y="134.4">12</text>
<text x="227.3" y="136.9">13</text>
<text x="336.5" y="134.4">10</text>
<text x="336.5" y="136.9">11</text>
<text x="367" y="134.4">15</text>
<text x="367" y="136.9">14</text>
<text x="65.3" y="139.4">5</text>
<text x="65.3" y="142">2</text>
<text x="227.3" y="139.4">14</text>
<text x="227.3" y="142">15</text>
<text x="336.5" y="139.4">12</text>
<text x="367" y="139.4">13</text>
<text x="65.3" y="144.5">3</text>
<text x="65.3" y="147.1">7</text>
<text x="143.4" y="149.6">4</text>
<text x="148.3" y="147.4" transform="rotate(-90 148.3 147.4)">1</text>
<text x="152.3" y="149.6">2</text>
<text x="166.3" y="147.1">20</text>
<text x="227.3" y="144.5">16</text>
<text x="227.3" y="147.1">17</text>
<text x="227.3" y="149.6">18</text>
<text x="347.7" y="148.6" transform="rotate(-90 347.7 148.6)">25</text>
<text x="350.3" y="148.6" transform="rotate(-90 350.3 148.6)">26</text>
<text x="352.8" y="148.6" transform="rotate(-90 352.8 148.6)">27</text>
<text x="355.3" y="148.6" transform="rotate(-90 355.3 148.6)">28</text>
<text x="357.9" y="148.6" transform="rotate(-90 357.9 148.6)">29</text>
<text x="74.7" y="154.4" transform="rotate(-90 74.7 154.4)">4</text>
<text x="77.2" y="154.4" transform="rotate(-90 77.2 154.4)">9</text>
<text x="148.3" y="153.7" transform="rotate(-90 148.3 153.7)">3</text>
<text x="166.3" y="152.1">21</text>
<text x="227.3" y="152.1">27</text>
<text x="227.3" y="154.7">28</text>
<text x="227.3" y="157.2">29</text>
<text x="227.3" y="159.8">30</text>
<text x="166.3" y="164.8">26</text>
<text x="227.3" y="162.3">31</text>
<text x="227.3" y="164.8">32</text>
<text x="227.3" y="167.4">34</text>
<text x="227.3" y="169.9">35</text>
<text x="227.3" y="172.5">36</text>
<text x="166.3" y="176.3">24</text>
<text x="166.3" y="178.8">25</text>
<text x="227.3" y="175">37</text>
<text x="227.3" y="180.1">38</text>
<text x="227.3" y="182.6">39</text>
<text x="227.3" y="185.2">40</text>
<text x="227.3" y="187.7">41</text>
<text x="185.2" y="195.6" transform="rotate(-90 185.2 195.6)">19</text>
<text x="197.9" y="195.6" transform="rotate(-90 197.9 195.6)">57</text>
<text x="76.8" y="246.1">3</text>
<text x="89.5" y="246.1">2</text>
<text x="83.6" y="253.4" transform="rotate(-90 83.6 253.4)">1</text>
</g>
<g font-size="1.8" fill="#006464">
<text x="63.6" y="41.5">SBU2</text>
<text x="63.7" y="39">VBUS</text>
<text x="64.8" y="36.4">GND</text>
<text x="64.8" y="46.6">DN2</text>
<text x="64.9" y="44">CC1</text>
<text x="80.7" y="43.9">GND</text>
<text x="64.8" y="51.7">DN1</text>
<text x="64.9" y="49.1">DP1</text>
<text x="63.6" y="56.7">SBU1</text>
<text x="64.9" y="54.2">DP2</text>
<text x="64.9" y="59.3">CC2</text>
<text x="80.7" y="59.2">GND</text>
<text x="175.5" y="56.2">+1V1</text>
<text x="212.4" y="56.2">+3V3</text>
<text x="63.7" y="61.8">VBUS</text>
<text x="64.8" y="64.4">GND</text>
<text x="160.4" y="65.7">C6</text>
<text x="171.8" y="65.7">C7</text>
<text x="237.9" y="65.7">C11</text>
<text x="249.3" y="65.7">C8</text>
<text x="259.5" y="65.7">C13</text>
<text x="270.9" y="65.7">C14</text>
<text x="282.3" y="65.7">C15</text>
<text x="292.5" y="65.7">C16</text>
<text x="301.4" y="65.7">C18</text>
<text x="62" y="66.9">SHIELD</text>
<text x="160.4" y="68">100nf</text>
<text x="167.1" y="68">0402</text>
<text x="171.8" y="68">100nf</text>
<text x="178.5" y="68">0402</text>
<text x="237.9" y="68">100nf</text>
<text x="244.6" y="68">0402</text>
<text x="249.3" y="68">100nf</text>
<text x="256" y="68">0402100nf</text>
<text x="266.1" y="68">0402</text>
<text x="270.9" y="68">100nf</text>
<text x="277.6" y="68">0402</text>
<text x="282.3" y="68">100nf</text>
<text x="289" y="68">0402100nf</text>
<text x="299.2" y="68">0402</text>
<text x="301.4" y="68">100nf</text>
<text x="308.1" y="68">0402</text>
<text x="155.6" y="77.6">GND</text>
<text x="226.5" y="81">C10</text>
<text x="226.5" y="83.3">1uf</text>
<text x="230.7" y="83.3">0402</text>
<text x="296.5" y="78.9">GND</text>
<text x="174.4" y="84.8">C3</text>
<text x="174.4" y="87.1">1uf</text>
<text x="178.6" y="87.1">0402</text>
<text x="169.5" y="94.2">GND</text>
<text x="221.6" y="91.6">GND</text>
<text x="240.5" y="94.4">27r</text>
<text x="243.8" y="92.1">R3</text>
<text x="244.9" y="94.4">0402</text>
<text x="168.8" y="96.1">U3</text>
<text x="243.8" y="99.7">R4</text>
<text x="72.7" y="105.7">+3V3</text>
<text x="178.7" y="102.6" transform="rotate(-90 178.7 102.6)">DVDD</text>
<text x="181.2" y="102.6" transform="rotate(-90 181.2 102.6)">DVDD</text>
<text x="190.1" y="105.4" transform="rotate(-90 190.1 105.4)">VREG_IN</text>
<text x="195.2" y="103.3" transform="rotate(-90 195.2 103.3)">IOVDD</text>
<text x="197.7" y="103.3" transform="rotate(-90 197.7 103.3)">IOVDD</text>
<text x="200.3" y="103.3" transform="rotate(-90 200.3 103.3)">IOVDD</text>
<text x="202.8" y="103.3" transform="rotate(-90 202.8 103.3)">IOVDD</text>
<text x="205.3" y="103.3" transform="rotate(-90 205.3 103.3)">IOVDD</text>
<text x="207.9" y="103.3" transform="rotate(-90 207.9 103.3)">IOVDD</text>
<text x="211.7" y="106.1" transform="rotate(-90 211.7 106.1)">USB_VDD</text>
<text x="215.5" y="107.1" transform="rotate(-90 215.5 107.1)">ADC_AVDD</text>
<text x="218.6" y="105">USB_DM</text>
<text x="218.8" y="102.5">USB_DP</text>
<text x="240.5" y="102.1">27r</text>
<text x="244.9" y="102.1">0402</text>
<text x="169.9" y="113.9">QSPI_SS</text>
<text x="186.3" y="108.2" transform="rotate(-90 186.3 108.2)">VREG_VOUT</text>
<text x="220.4" y="112.6">GPIO0</text>
<text x="341.4" y="112.6">TX0/PD3</text>
<text x="362.1" y="112.6">B0</text>
<text x="66.6" y="119.1">R2</text>
<text x="84.2" y="115.3">C5</text>
<text x="84.2" y="117.6">100nf</text>
<text x="90.9" y="117.6">0402</text>
<text x="169.9" y="117.7">QSPI_SD0</text>
<text x="220.4" y="115.2">GPIO1</text>
<text x="220.4" y="117.7">GPIO2</text>
<text x="326.7" y="119" transform="rotate(-90 326.7 119)">GND</text>
<text x="341.4" y="115.2">RX1/PD2</text>
<text x="341.4" y="117.7">GND</text>
<text x="360.7" y="115.2">GND</text>
<text x="361.1" y="117.7">RST</text>
<text x="373.1" y="116.6">RUN</text>
<text x="373.2" y="115">GND</text>
<text x="66.6" y="121.4">10K</text>
<text x="71.4" y="121.4">0402</text>
<text x="83.1" y="122.8">GND</text>
<text x="169.9" y="120.2">QSPI_SD1</text>
<text x="169.9" y="122.8">QSPI_SD2</text>
<text x="169.9" y="125.3">QSPI_SD3</text>
<text x="220.4" y="120.2">GPIO3</text>
<text x="220.4" y="122.8">GPIO4</text>
<text x="220.4" y="125.3">GPIO5</text>
<text x="341.4" y="120.2">GND</text>
<text x="341.4" y="122.8">2/PD1</text>
<text x="341.4" y="125.3">3/PD0</text>
<text x="357.3" y="122.8">A3/PF4</text>
<text x="357.3" y="125.3">A2/PF5</text>
<text x="360.9" y="120.2">VCC</text>
<text x="370.6" y="121.7">GPIO29_ADC3</text>
<text x="373.3" y="120.2">+3V3</text>
<text x="19.4" y="129.8">GND</text>
<text x="25.5" y="131.7">J2</text>
<text x="48.2" y="130.2">R1</text>
<text x="169.9" y="129.1">QSPI_SCLK</text>
<text x="220.4" y="127.9">GPIO6</text>
<text x="220.4" y="130.4">GPIO7</text>
<text x="341.4" y="127.9">4/PD4</text>
<text x="341.4" y="130.4">5/PC6</text>
<text x="357.3" y="127.9">A1/PF6</text>
<text x="357.3" y="130.4">A0/PF7</text>
<text x="45.3" y="132.5">1K</text>
<text x="48.9" y="132.5">0402</text>
<text x="67.8" y="135.5">~{CS}</text>
<text x="75.8" y="136.4" transform="rotate(-90 75.8 136.4)">VCC</text>
<text x="143.1" y="136.9" transform="rotate(-90 143.1 136.9)">0402</text>
<text x="220.4" y="132.9">GPIO8</text>
<text x="220.4" y="135.5">GPIO9</text>
<text x="341.4" y="132.9">6/PD7</text>
<text x="341.4" y="135.5">7/PE6</text>
<text x="357" y="132.9">15/PB1</text>
<text x="357" y="135.5">14/PB3</text>
<text x="24.8" y="138">Button</text>
<text x="67.8" y="138">CLK</text>
<text x="67.8" y="140.6">DI(IO0)</text>
<text x="67.8" y="143.1">DO(IO1)</text>
<text x="83.8" y="141.8">FLASH1</text>
<text x="143.1" y="142.4" transform="rotate(-90 143.1 142.4)">22pf</text>
<text x="219.2" y="138">GPIO10</text>
<text x="219.2" y="140.6">GPIO11</text>
<text x="219.2" y="143.1">GPIO12</text>
<text x="341.4" y="138">8/PB4</text>
<text x="341.4" y="140.6">9/PB5</text>
<text x="348.8" y="143.8" transform="rotate(-90 348.8 143.8)">B7</text>
<text x="351.4" y="143.8" transform="rotate(-90 351.4 143.8)">D5</text>
<text x="353.9" y="143.8" transform="rotate(-90 353.9 143.8)">C7</text>
<text x="356.5" y="143.8" transform="rotate(-90 356.5 143.8)">F1</text>
<text x="357" y="138">16/PB2</text>
<text x="357" y="140.6">10/PB6</text>
<text x="359" y="143.8" transform="rotate(-90 359 143.8)">F0</text>
<text x="67.8" y="145.6">IO2</text>
<text x="67.8" y="148.2">IO3</text>
<text x="83.8" y="145.6">W25Q16JVUXIQ</text>
<text x="156.9" y="149.5" transform="rotate(-90 156.9 149.5)">0402</text>
<text x="169.9" y="148.2">XIN</text>
<text x="219.2" y="145.6">GPIO13</text>
<text x="219.2" y="148.2">GPIO14</text>
<text x="75.8" y="151.9" transform="rotate(-90 75.8 151.9)">GND</text>
<text x="78.3" y="151.9" transform="rotate(-90 78.3 151.9)">EP</text>
<text x="123.5" y="152" transform="rotate(-90 123.5 152)">GND</text>
<text x="141.7" y="151.6" transform="rotate(-90 141.7 151.6)">C19</text>
<text x="147.3" y="150.7">Y1</text>
<text x="154.6" y="153.2" transform="rotate(-90 154.6 153.2)">R7</text>
<text x="156.9" y="153.2" transform="rotate(-90 156.9 153.2)">1K</text>
<text x="157.5" y="150.7">GND</text>
<text x="169.9" y="153.3">XOUT</text>
<text x="219.2" y="150.7">GPIO15</text>
<text x="219.2" y="153.3">GPIO16</text>
<text x="219.2" y="155.8">GPIO17</text>
<text x="132.9" y="159.8" transform="rotate(-90 132.9 159.8)">0402</text>
<text x="141.7" y="160.6" transform="rotate(-90 141.7 160.6)">C2</text>
<text x="219.2" y="158.3">GPIO18</text>
<text x="219.2" y="160.9">GPIO19</text>
<text x="73" y="167.8">GND</text>
<text x="132.9" y="165.6" transform="rotate(-90 132.9 165.6)">22pF</text>
<text x="144.9" y="162.2">J1</text>
<text x="169.9" y="166">RUN</text>
<text x="219.2" y="163.4">GPIO20</text>
<text x="219.2" y="166">GPIO21</text>
<text x="139.1" y="171.6">GND</text>
<text x="144.1" y="168.5">Button</text>
<text x="219.2" y="168.5">GPIO22</text>
<text x="219.2" y="171">GPIO23</text>
<text x="219.2" y="173.6">GPIO24</text>
<text x="169.9" y="177.4">SWCLK</text>
<text x="169.9" y="179.9">SWD</text>
<text x="219.2" y="176.1">GPIO25</text>
<text x="213.4" y="181.2">GPIO26_ADC0</text>
<text x="213.4" y="183.7">GPIO27_ADC1</text>
<text x="213.4" y="186.3">GPIO28_ADC2</text>
<text x="213.4" y="188.8">GPIO29_ADC3</text>
<text x="186.3" y="192" transform="rotate(-90 186.3 192)">TESTEN</text>
<text x="199" y="192" transform="rotate(-90 199 192)">GND</text>
<text x="218.5" y="196.4">RP2040</text>
<text x="183.5" y="203.4">GND</text>
<text x="196.2" y="203.4">GND</text>
<text x="64" y="235.8">GND</text>
<text x="82.4" y="239.6">U1</text>
<text x="44.4" y="244.7">D1</text>
<text x="57" y="242.2">C1</text>
<text x="77.2" y="242.2">ZL6201A33S3</text>
<text x="107" y="240.3">+3V3</text>
<text x="79" y="247.2">VI</text>
<text x="84.7" y="251.2" transform="rotate(-90 84.7 251.2)">GND</text>
<text x="86" y="247.2">VO</text>
<text x="112.2" y="249.9">C4</text>
<text x="232.2" y="248.3">GPIO25_RESISTOR1</text>
<text x="237.1" y="250.6">1K</text>
<text x="240.7" y="250.6">0402</text>
<text x="246.4" y="247.2">GPIO25_LED1</text>
<text x="251.8" y="249.8">LED 0402</text>
<text x="27.9" y="254.9">5.6k</text>
<text x="33.2" y="254.9">0402</text>
<text x="40.6" y="254.9">R101</text>
<text x="103.4" y="257.4">GND</text>
<text x="258.5" y="253.5">GND</text>
<text x="26.7" y="262.5">10k</text>
<text x="31.3" y="262.5">0402</text>
<text x="40.6" y="262.5">R102</text>
<text x="78" y="258.7">GND</text>
<text x="33.5" y="266.3">GND</text>
</g>
<g font-size="1.8" fill="#0f0f0f">
<text x="70.4" y="45.5">5 USB_D-</text>
<text x="70.4" y="48">6 USB_D+</text>
<text x="70.4" y="50.5">7 USB_D-</text>
<text x="70.4" y="53.1">8 USB_D+</text>
<text x="255.1" y="96.3">USB_D+</text>
<text x="255.1" y="103.9">USB_D-</text>
<text x="152.4" y="112.8">QSPI_SS</text>
<text x="239.2" y="111.5">GPIO0</text>
<text x="328.9" y="111.5">GPIO0</text>
<text x="152.4" y="116.6">QSPI_SD0</text>
<text x="152.4" y="119.1">QSPI_SD1</text>
<text x="239.2" y="116.6">GPIO2</text>
<text x="239.2" y="119.1">GPIO3</text>
<text x="239.2" y="114">GPIO1</text>
<text x="328.9" y="114">GPIO1</text>
<text x="152.4" y="124.2">QSPI_SD3</text>
<text x="152.4" y="121.7">QSPI_SD2</text>
<text x="239.2" y="124.2">GPIO5</text>
<text x="239.2" y="121.7">GPIO4</text>
<text x="328.9" y="121.7">GPIO2</text>
<text x="328.9" y="124.2">GPIO3</text>
<text x="370.6" y="124.2">GPIO28_ADC2</text>
<text x="152.4" y="128">QSPI_SCLK</text>
<text x="239.2" y="126.7">GPIO6</text>
<text x="239.2" y="129.3">GPIO7</text>
<text x="239.2" y="131.8">GPIO8</text>
<text x="328.9" y="126.7">GPIO4</text>
<text x="328.9" y="129.3">GPIO5</text>
<text x="328.9" y="131.8">GPIO6</text>
<text x="367" y="131.8">16 GPIO22</text>
<text x="370.6" y="126.7">GPIO27_ADC1</text>
<text x="370.6" y="129.3">GPIO26_ADC0</text>
<text x="33" y="134.4">~{USB_BOOT}</text>
<text x="53.3" y="136.9">QSPI_SCLK</text>
<text x="55.9" y="134.4">QSPI_SS</text>
<text x="238" y="136.9">GPIO10</text>
<text x="239.2" y="134.4">GPIO9</text>
<text x="328.9" y="134.4">GPIO7</text>
<text x="328.9" y="136.9">GPIO8</text>
<text x="367" y="134.4">15 GPIO20</text>
<text x="367" y="136.9">14 GPIO23</text>
<text x="54.6" y="142">QSPI_SD1</text>
<text x="54.6" y="139.4">QSPI_SD0</text>
<text x="238" y="142">GPIO12</text>
<text x="238" y="139.4">GPIO11</text>
<text x="328.9" y="139.4">GPIO9</text>
<text x="367" y="139.4">13 GPIO21</text>
<text x="54.6" y="147.1">QSPI_SD3</text>
<text x="54.6" y="144.5">QSPI_SD2</text>
<text x="238" y="147.1">GPIO14</text>
<text x="238" y="144.5">GPIO13</text>
<text x="238" y="149.6">GPIO15</text>
<text x="238" y="152.1">GPIO16</text>
<text x="238" y="154.7">GPIO17</text>
<text x="238" y="157.2">GPIO18</text>
<text x="238" y="159.8">GPIO19</text>
<text x="347.7" y="156.2" transform="rotate(-90 347.7 156.2)">GPIO12</text>
<text x="350.3" y="156.2" transform="rotate(-90 350.3 156.2)">GPIO13</text>
<text x="352.8" y="156.2" transform="rotate(-90 352.8 156.2)">GPIO14</text>
<text x="355.3" y="156.2" transform="rotate(-90 355.3 156.2)">GPIO15</text>
<text x="357.9" y="156.2" transform="rotate(-90 357.9 156.2)">GPIO16</text>
<text x="152.4" y="164.8">RUN</text>
<text x="238" y="162.3">GPIO20</text>
<text x="238" y="164.8">GPIO21</text>
<text x="238" y="167.4">GPIO22</text>
<text x="238" y="172.5">GPIO24</text>
<text x="238" y="169.9">GPIO23</text>
<text x="152.4" y="176.3">SWCLK</text>
<text x="152.4" y="178.8">SWD</text>
<text x="238" y="175">GPIO25</text>
<text x="232.2" y="185.2">GPIO28_ADC2</text>
<text x="232.2" y="182.6">GPIO27_ADC1</text>
<text x="232.2" y="180.1">GPIO26_ADC0</text>
<text x="232.2" y="187.7">GPIO29_ADC3</text>
<text x="189.2" y="248.7">SWCLK</text>
<text x="45" y="257.5">GPIO19</text>
<text x="189.2" y="253.7">SWD</text>
<text x="227.3" y="252.5">GPIO25</text>
</g>
<g font-size="1.7" fill="#840000">
<text x="73.6" y="39">VBUS</text>
<text x="73.6" y="61.9">VBUS</text>
<text x="372" y="112.7">VSYS</text>
<text x="55.5" y="245.2" transform="rotate(-90 55.5 245.2)">VSYS</text>
<text x="33.4" y="247.3">VBUS</text>
</g>
<g font-size="1.7" fill="#0000c2">
<text x="151.1" y="248.7">Test</text>
<text x="155.8" y="248.7">points</text>
</g>
<g font-size="1.4" fill="#006464">
<text x="47.7" y="249.6">SOD-523</text>
<text x="55.8" y="249.6">General</text>
</g>
<g font-size=".7" fill="#006464">
<text x="72.8" y="43.6">5.1K</text>
<text x="75.2" y="43.6">0402</text>
<text x="72.8" y="58.9">5.1K</text>
<text x="75.2" y="58.9">0402</text>
<text x="66.5" y="239.3" transform="rotate(-90 66.5 239.3)">0402</text>
<text x="66.5" y="241.2" transform="rotate(-90 66.5 241.2)">1uf</text>
<text x="107.9" y="250.6">1uf</text>
<text x="109.8" y="250.6">0402</text>
<text x="159.6" y="251.3">TP1</text>
<text x="206.6" y="249.9">TestPoint</text>
<text x="206.6" y="248.8">TP101</text>
<text x="159.6" y="255">TestPoint</text>
<text x="159.6" y="252.4">TestPoint</text>
<text x="159.6" y="253.9">TP2</text>
<text x="206.6" y="255">TestPoint</text>
<text x="206.6" y="253.9">TP103</text>
</g>
<g font-size=".7" fill="#840000">
<text x="151" y="252">USB_D+</text>
<text x="151" y="254.5">USB_D-</text>
</g>
</svg>
